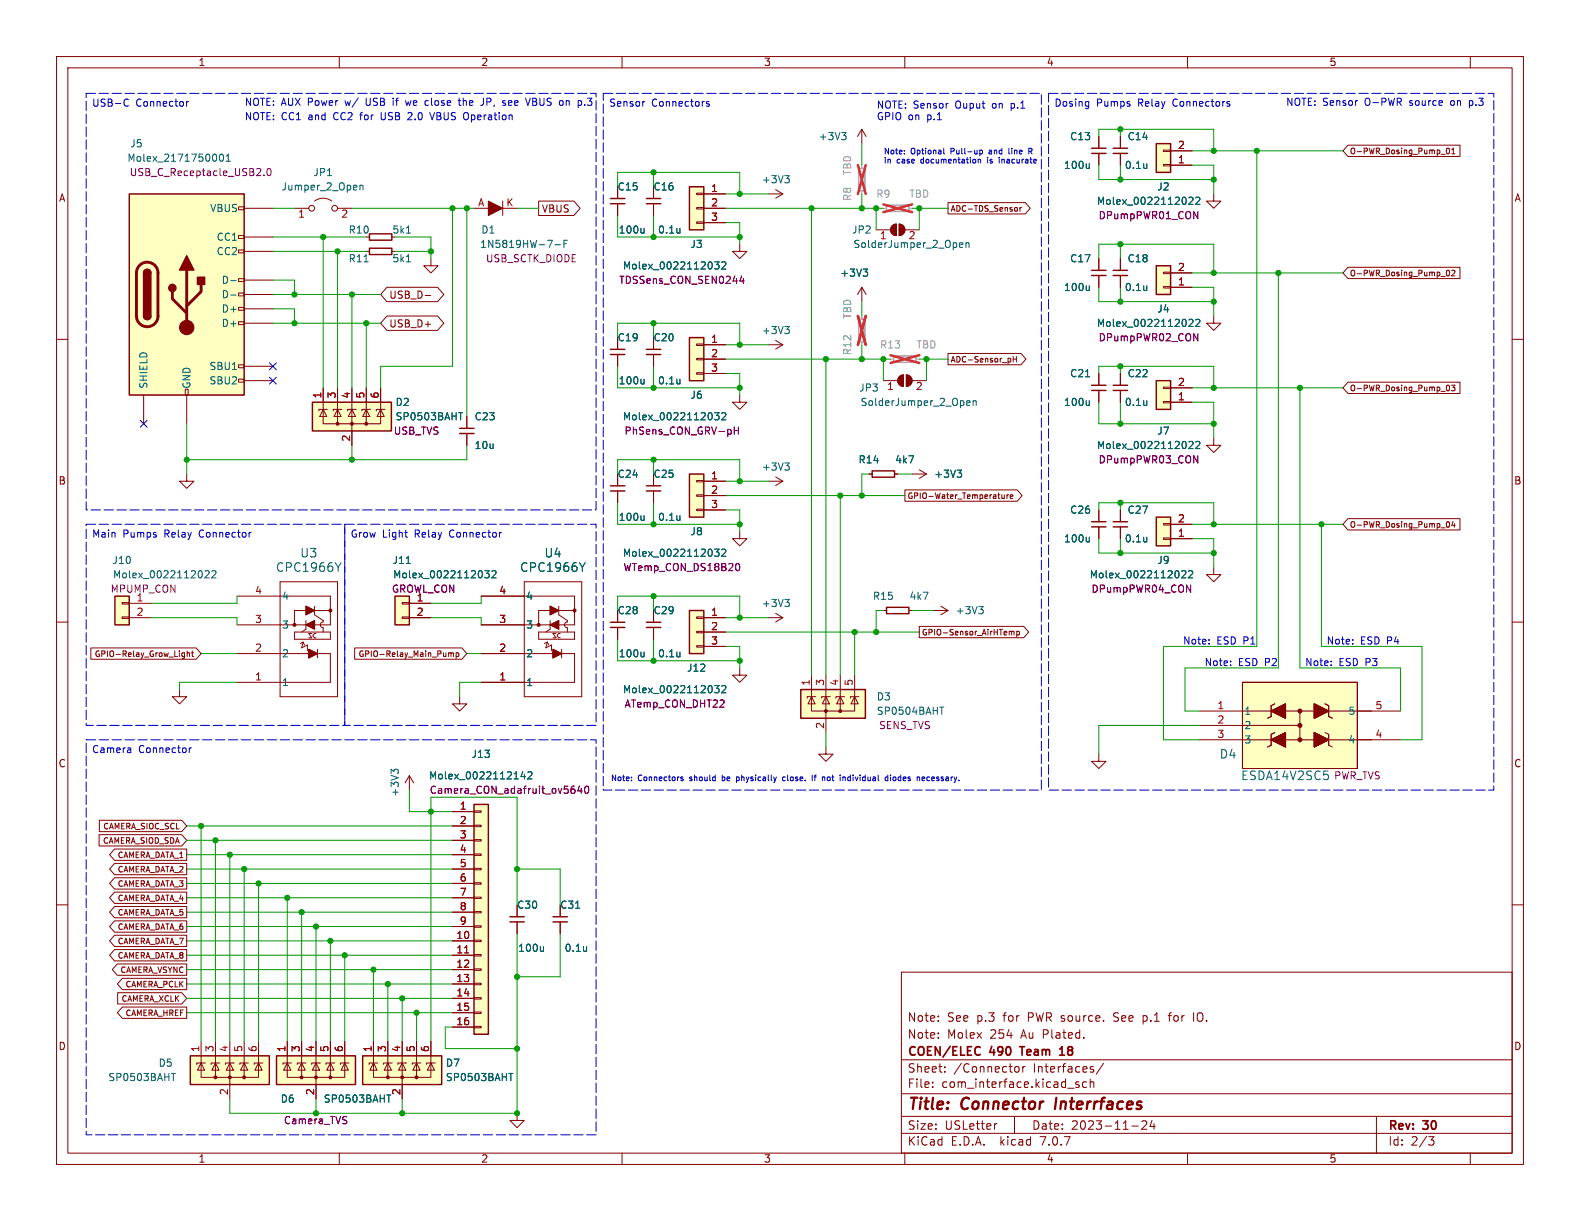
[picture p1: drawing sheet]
<svg xmlns="http://www.w3.org/2000/svg" width="279mm" height="216mm" viewBox="0 0 279 216" stroke-linecap="round" stroke-linejoin="round" font-family="sans-serif">
<g fill="none" stroke="#840000" stroke-width=".18">
<path d="M10 10h259.4v195.9h-259.4zM12 12h255.4v191.9h-255.4zM60 10v2M110 10v2M160 10v2M210 10v2M260 10v2M42.2 36.6h1v.5h-1zM43.2 36.8h5.1M52.1 36.8h2.5M55.6 35.6a2.54 2.54 0 0 1 3.1 0M59.7 36.8h2.5"/>
<path d="M83.8 36.8h7.6M88.9 35.6v2.5M95.2 35.6h6.3l1.1 1.2-1.1 1.3h-6.3zM109.2 33v2.1M109.2 36v2.1M115.6 33v2.1M115.6 36v2.1M123.2 39.2h1.3v.3h-1.3zM123.2 36.7h1.3v.3h-1.3zM123.2 34.2h1.3v.2h-1.3zM124.5 34.3h3.8M124.5 36.8h3.8"/>
<path d="M124.5 39.4h3.8M135.9 34.3h2.5M137.2 33.5l1.2 .8M138.4 34.3l-1.2 .8M152.4 22.9l.8 1.2M152.4 22.9v2.5M152.4 22.9l-.8 1.2M157.8 39.9l.7-.3v2.1a1.02 1.02 0 0 1-.9-.7 1.02 1.02 0 0 1 .2-1.1zM159 39.6a1.02 1.02 0 0 1 1 1 1.02 1.02 0 0 1-1 1.1zM167.6 35.8h13.7l.9 1-.9 1h-13.7zM179.9 36.8v.5M180.4 36.7v.7"/>
<path d="M180.6 36.7l-.2 .2M194.3 24.1v2.1M194.3 27.1v2.1M198.1 24.1v2.1M198.1 27.1v2.1M205.7 26.5h1.3v.3h-1.3zM205.7 29.1h1.3v.2h-1.3zM207 29.2h3.8M207 26.7h3.8M214.6 34.3v1.3h-1.2l1.2 1.2 1.3-1.2h-1.3M238.4 25.7h19.8v2h-19.8l-.9-1zM254.8 27.3h.8"/>
<path d="M255.9 26.2h.1a.53 .53 0 0 1 .3 .5 .53 .53 0 0 1-.3 .5 .66 .66 0 0 1-.1-1zM256.7 27.2h.6M256.7 26.5l.3-.3v1M10 60h2M42.2 56.9h1v.5h-1zM42.2 54.4h1v.5h-1zM42.2 51.8h1v.5h-1zM42.2 49.3h1v.5h-1zM42.2 44.2h1v.5h-1zM42.2 41.7h1v.5h-1zM43.2 44.5h5.1M43.2 41.9h5.1"/>
<path d="M43.2 54.6h5.1M43.2 49.5h5.1M43.2 57.2h5.1M43.2 52.1h5.1M64.8 44.5h.5M68.4 50.8h9l1.1 1.3-1.1 1.2h-9l-1.1-1.2zM68.4 55.9h9l1.1 1.3-1.1 1.2h-9l-1.1-1.2zM69.3 44.5h.5M75.2 52.3h1M76.2 45.7v1.3h1.3l-1.3 1.3-1.3-1.3h1.3M109.2 59.7v2.1M115.6 59.7v2.1"/>
<path d="M130.8 43.2v1.3h-1.3l1.3 1.2 1.3-1.2h-1.3M152.4 50.8v2.5M152.4 50.8l.8 1.3M152.4 50.8l-.8 1.3M154.9 40.6h2.6M160 40.6h2.6M194.3 45.7v2.1M194.3 48.7v2.1M198.1 45.7v2.1M198.1 48.7v2.1M205.7 48.1h1.3v.3h-1.3zM205.7 50.7h1.3v.2h-1.3z"/>
<path d="M207 50.8h3.8M207 48.3h3.8M214.6 55.9v1.3h-1.2l1.2 1.2 1.3-1.2h-1.3M238.4 47.3h19.8v2h-19.8l-.9-1zM255.9 47.8h.1a.53 .53 0 0 1 .3 .5 .53 .53 0 0 1-.3 .5 .66 .66 0 0 1-.1-1zM256.7 47.9l.4-.1 .2 .3-.6 .7h.6M267.4 60h2M25.4 69.9v5M32.8 68.8h.5v1.1h-.5zM33 69.9v5M42.2 67.1h1v.5h-1zM42.2 64.5h1v.5h-1z"/>
<path d="M43.2 67.3h5.1M43.2 64.8h5.1M57.1 72.4v2.5h2.6M57.1 72.4l.7 1.3h-1.3zM57.1 68.6v3.8M57.9 72.4h-1.5v.2M59.7 72.4v2.5h5.1v-2.5M59.7 72.4l.6 1.3h-1.2zM59.7 68.6v3.8M60.5 72.4h-1.6v.2M62.2 72.4l.7 1.3h-1.3zM62.2 68.6v10.1"/>
<path d="M63 72.4h-1.5v.2M64.8 72.4l.6 1.3h-1.3zM64.8 68.6v3.8M65.5 72.4h-1.5v.2M67.3 72.4v2.5h-2.5M67.3 72.4l.6 1.3h-1.2zM67.3 68.6v3.8M68.1 72.4h-1.6v.2M82.5 73.7v2M82.5 76.7v2M109.2 62.7v2.1M115.6 62.7v2.1"/>
<path d="M123.2 65.9h1.3v.3h-1.3zM123.2 63.4h1.3v.2h-1.3zM123.2 60.8h1.3v.3h-1.3zM124.5 61h3.8M124.5 63.5h3.8M124.5 66h3.8M130.8 69.9v1.2h-1.3l1.3 1.3 1.3-1.3h-1.3M135.9 61h2.5M137.2 60.2l1.2 .8M138.4 61l-1.2 .7M156.2 67.3h2.5M159.1 66.6l.7-.3v2a1.02 1.02 0 0 1-1-.6 1.02 1.02 0 0 1 .3-1.1z"/>
<path d="M160.3 66.3a1.02 1.02 0 0 1 1 1 1.02 1.02 0 0 1-1 1zM161.3 67.3h2.5M167.6 62.5h12.9l.9 1-.9 1h-12.9zM179.2 63.5h.5M179.2 63v1M179.7 63v1M194.3 66v2.1M194.3 69v2.1M198.1 66v2.1M198.1 69v2.1M205.7 68.5h1.3v.2h-1.3zM205.7 71h1.3v.2h-1.3z"/>
<path d="M207 71.1h3.8M207 68.6h3.8M214.6 77.5v1.2h-1.2l1.2 1.3 1.3-1.3h-1.3M238.4 67.6h19.8v2h-19.8l-.9-1zM255.9 68.2l.1-.1a.53 .53 0 0 1 .3 .5 .53 .53 0 0 1-.3 .5 .66 .66 0 0 1-.1-.9zM256.7 68.1h.6l-.3 .4 .2 .1v.4l-.1 .1-.4-.1M33 83.8v1.3h1.3l-1.3 1.3-1.3-1.3h1.3M109.2 83.8v2.1M109.2 86.8v2.1M115.6 83.8v2.1M115.6 86.8v2.1M123.2 90h1.3v.3h-1.3z"/>
<path d="M123.2 87.5h1.3v.3h-1.3zM123.2 85h1.3v.2h-1.3zM124.5 85.1h3.8M124.5 87.6h3.8M124.5 90.2h3.8M130.8 94v1.3h-1.3l1.3 1.2 1.3-1.2h-1.3M135.9 85.1h2.5M137.2 84.3l1.2 .8M138.4 85.1l-1.2 .8M153.7 83.8h.5M158.2 83.8h.5M160 86.6h19.9l.9 1-.9 1h-19.9z"/>
<path d="M161.3 83.8h2.5M162.6 83.1l1.2 .7M163.8 83.8l-1.2 .8M177.6 87.5v.7M177.6 88.1h-.4M178.1 87.5v.7M178.4 87.5l-.3 .2M178.6 87.8l.5-.1v-.2h-.3l-.2 .1 .1 .5h.4M194.3 90.2v2.1M194.3 93.2v2.1M198.1 90.2v2.1M198.1 93.2v2.1"/>
<path d="M205.7 92.6h1.3v.2h-1.3zM205.7 95.1h1.3v.3h-1.3zM207 95.3h3.8M207 92.7h3.8M238.4 91.7h19.8v2h-19.8l-.9-1zM255.9 92.3l.1-.1a.53 .53 0 0 1 .3 .5 .53 .53 0 0 1-.3 .5 .66 .66 0 0 1-.1-.9zM257 92.2l-.3 .7h.6M257.2 92.6v.6M10 110h2M16.1 114.6h18.6l.9 1-.9 1h-18.6zM21.6 109.1h1.3v.2h-1.3zM21.6 106.6h1.3v.2h-1.3z"/>
<path d="M22.9 109.2h3.8M22.9 106.7h3.8M32.3 115.4l.3 .1M32.6 115.4v.8l-.2 .2M32.6 116l-.3 .1M33.1 115.5h.4v.6M33.1 115.1v1M33.9 115.4h.3M34 115.1v.9l.2 .1M41.9 115.6h16.5v5.1h-16.5M41.9 105.4h16.5v5.1h-16.5M49.5 102.9h10.2v20.3h-10.2z"/>
<path d="M52.1 111.8h6.3v1.2h-6.3zM53.6 113.5l-.3 1.1 1.1-.6v1.1M53.6 113.5l-.5 .3M53.6 113.5l.2 .5M54.1 107.2l1.5 .8-1.5 .7zM54.1 109.7v1.6l-.8 .5M54.1 110.5l1.5-.8v1.6zM54.6 114.8l1.5 .8-1.5 .7zM55.1 112h-.5l.5 .8h-.5M55.6 107.2v1.5l1.5 1v.3l-.3 .1-.2 .4 .2 .3 .3 .2v.8M55.9 112h-.3l-.2 .3v.2l.2 .3h.3M56.1 114.8v1.5"/>
<path d="M58.4 108h-6.3v2.5M62.7 114.6h19l.8 1-.8 1h-19zM71.1 109.1h1.3v.2h-1.3zM71.1 106.6h1.3v.2h-1.3zM72.4 109.2h3.8M72.4 106.7h3.8M79.4 115.5l.2-.1 .2 .2M79.8 115.6l.1-.2 .2 .1 .1 .6M79.8 115.6v.5M80.7 115.5l.2-.1 .2 .2-.1 .4h-.3M80.7 115.4v1M85.1 115.6h16.5v5.1h-16.5"/>
<path d="M85.1 105.4h16.5v5.1h-16.5M92.7 102.9h10.2v20.3h-10.2zM95.2 111.8h6.4v1.2h-6.4zM96.8 113.5l-.3 1.1 1-.6v1.1M96.8 113.5l-.5 .3M96.8 113.5l.2 .5M97.3 107.2l1.5 .8-1.5 .7zM97.3 109.7v1.6l-.8 .5M97.3 110.5l1.5-.8v1.6zM97.8 114.8l1.5 .8-1.5 .7zM98.3 112h-.5l.5 .8h-.5M98.8 107.2v1.5l1.5 1v.3l-.3 .1-.2 .4 .2 .3 .3 .2v.8"/>
<path d="M99.1 112h-.3l-.2 .3v.2l.2 .3h.3M99.3 114.8v1.5M101.6 108h-6.4v2.5M109.2 108v2M109.2 110.9v2.1M115.6 108v2M115.6 110.9v2.1M123.2 114.2h1.3v.2h-1.3zM123.2 111.6h1.3v.3h-1.3zM123.2 109.1h1.3v.2h-1.3zM124.5 109.2h3.8M124.5 111.8h3.8"/>
<path d="M124.5 114.3h3.8M130.8 118.1v1.3h-1.3l1.3 1.3 1.3-1.3h-1.3M135.9 109.2h2.5M137.2 108.5l1.2 .7M138.4 109.2l-1.2 .8M143.5 119.4v3.8M146 119.4v10.1M148.6 119.4v3.8M151.1 119.4v3.8M156.2 108h.6M160.7 108h.6M162.6 110.8h18.4l.9 1-.9 1h-18.4z"/>
<path d="M165.1 108h2.5M166.4 107.2l1.2 .8M167.6 108l-1.2 .7M178.7 111.6l.2 .2M178.9 111.8v.5M178.9 111.8l.1-.2 .3 .1v.6M179.8 111.7l.3-.1 .2 .2-.1 .4h-.4M179.8 111.6v1M214.6 100.3v1.3h-1.2l1.2 1.3 1.3-1.3h-1.3M267.4 110h2M31.7 121.9v1.3h1.3l-1.3 1.3-1.2-1.3h1.2M72.4 137.2l.8 1.2"/>
<path d="M72.4 137.2v2.5M72.4 137.2l-.8 1.2M81.3 123.2v1.3h1.2l-1.2 1.2-1.3-1.2h1.3M143.5 123.2v2.5h5.1v-2.5M143.5 123.2l.6 1.3h-1.2zM144.3 123.2h-1.6v.2M146 123.2l.7 1.3h-1.3zM146 132.1v1.3h-1.2l1.2 1.2 1.3-1.2h-1.3M146.8 123.2h-1.5v.2M148.6 123.2l.6 1.3h-1.2zM149.4 123.2h-1.6v.2M151.1 123.2v2.5h-2.5"/>
<path d="M151.1 123.2l.7 1.3h-1.3zM151.9 123.2h-1.5v.2M194.3 133.4v1.2h-1.3l1.3 1.3 1.3-1.3h-1.3M212.1 130.8h35.5M212.1 128.3h17.8M212.1 125.7h35.5M219.7 120.7h20.3v15.2h-20.3zM219.7 135.9v-15.2h20.3v15.2M224.8 130.8l2.5-1.3v2.6zM224.8 125.7l2.5-1.2v2.5zM225.4 129.5l-.6 .4v1.9l-.6 .3M225.4 124.5l-.6 .3v1.9l-.6 .3"/>
<path d="M229.9 125.7v5.1M232.4 124.5l2.5 1.2-2.5 1.3zM232.4 129.5l2.5 1.3-2.5 1.3zM234.3 124.5l.6 .3v1.9l.7 .3M234.3 129.5l.6 .4v1.9l.7 .3M10 160h2M17.5 147.6h14.6l.9 1-.9 1h-14.6zM17.6 145h14.5l.9 1.1-.9 1h-14.5zM20.3 152.7h12.7v2h-12.7l-.9-1zM20.3 157.7h12.7v2.1h-12.7l-.9-1zM20.3 155.2h12.7v2h-12.7l-.9-1zM20.3 150.1h12.7v2h-12.7l-.9-1z"/>
<path d="M80 143.5h3.8M80 146.1h3.8M80 148.6h3.8M80 151.1h3.8M80 153.7h3.8M80 156.2h3.8M80 158.8h3.8M83.8 158.6h1.3v.3h-1.3zM83.8 156.1h1.3v.2h-1.3zM83.8 153.5h1.3v.3h-1.3zM83.8 151h1.3v.3h-1.3zM83.8 148.5h1.3v.2h-1.3z"/>
<path d="M83.8 145.9h1.3v.3h-1.3zM83.8 143.4h1.3v.2h-1.3zM267.4 160h2M20.3 167.9h12.7v2h-12.7l-.9-1zM20.3 165.4h12.7v2h-12.7l-.9-1zM20.3 160.3h12.7v2h-12.7l-.9-1zM20.3 162.8h12.7v2h-12.7l-.9-1zM20.7 170.4h12.3v2.1h-12.3l-.8-1zM20.8 175.5h11.3l.9 1-.9 1h-11.3zM21.6 173h11.4v2h-11.4l-.8-1zM21.6 178.1h11.4v2h-11.4l-.8-1zM80 166.4h3.8"/>
<path d="M80 168.9h3.8M80 171.5h3.8M80 174h3.8M80 176.5h3.8M80 179.1h3.8M80 161.3h3.8M80 163.8h3.8M83.8 178.9h1.3v.3h-1.3zM83.8 176.4h1.3v.3h-1.3zM83.8 173.9h1.3v.2h-1.3zM83.8 171.3h1.3v.3h-1.3zM83.8 168.8h1.3v.2h-1.3z"/>
<path d="M83.8 166.2h1.3v.3h-1.3zM83.8 163.7h1.3v.3h-1.3zM83.8 161.2h1.3v.2h-1.3zM91.4 160v2.1M91.4 163v2.1M99.1 160v2.1M99.1 163v2.1M159.4 171.9h108v32h-108zM165.9 179.7v.1M202.1 179.6v1.5M202.3 179.6l-.2 .1M206.6 179.6h.5"/>
<path d="M207 179.1l-.2 .2v1.3M211.1 179.1v1.5M35.6 188v2.5h2.5M35.6 188l.6 1.2h-1.3zM35.6 184.2v3.8M36.3 188h-1.5v.2M38.1 188v2.5h5.1v-2.5M38.1 188l.6 1.2h-1.2zM38.1 184.2v3.8M38.9 188h-1.6v.2M40.6 188l.7 1.2h-1.3zM40.6 184.2v10.1"/>
<path d="M41.4 188h-1.5v.2M43.2 188l.6 1.2h-1.3zM43.2 184.2v3.8M43.9 188h-1.5v.2M45.7 188v2.5h-2.5M45.7 188l.7 1.2h-1.3zM45.7 184.2v3.8M46.5 188h-1.5v.2M50.8 188v2.5h2.5M50.8 188l.6 1.2h-1.2zM50.8 184.2v3.8M51.6 188h-1.6v.2"/>
<path d="M53.3 188v2.5h5.1v-2.5M53.3 188l.7 1.2h-1.3zM53.3 184.2v3.8M54.1 188h-1.5v.2M55.9 188l.6 1.2h-1.3zM55.9 184.2v10.1M56.6 188h-1.5v.2M58.4 188l.7 1.2h-1.3zM58.4 184.2v3.8M59.2 188h-1.5v.2M61 188v2.5h-2.6M61 188l.6 1.2h-1.3z"/>
<path d="M61 184.2v3.8M61.7 188h-1.5v.2M66 188v2.5h2.6M66 188l.7 1.2h-1.3zM66 184.2v3.8M66.8 188h-1.5v.2M68.6 188v2.5h5.1v-2.5M68.6 188l.6 1.2h-1.3zM68.6 184.2v3.8M69.3 188h-1.5v.2M71.1 188l.7 1.2h-1.3zM71.1 184.2v10.1"/>
<path d="M71.9 188h-1.5v.2M73.7 188l.6 1.2h-1.3zM73.7 184.2v3.8M74.4 188h-1.5v.2M76.2 188v2.5h-2.5M76.2 188l.6 1.2h-1.2zM76.2 184.2v3.8M77 188h-1.6v.2M80 181.6h3.8M83.8 181.5h1.3v.2h-1.3zM91.4 196.9v1.2h-1.2l1.2 1.3 1.3-1.3h-1.3M159.4 197.4h108"/>
<path d="M159.4 193.4h108M159.4 187.4h108M164.9 192.1v.2M164.9 191.4v.1M165.9 183.4v.2M165.9 182.7v.1M165.9 180.4v.2M167.1 189.4v.2M167.1 188.7v.1M176.3 198.7l-.3 .1M179.4 197.4v3M179.6 188.7l.3-.1 .3 .3-.1 .5-.2 .2-.3-.1"/>
<path d="M180.9 188.6v1M181.3 188.6l-.3 .1-.1 .2M190.8 191.4l-.4-.1-.2 .2 .1 .2 .5 .2v.3h-.6M192.1 191.4l-.4-.1-.3 .3v.4l.2 .2h.5M192.8 191.4l.2-.1 .4 .1v.9M192.8 190.8v1.5M193.2 189.1l.2 .2-.2 .3M193.2 188.6l.2 .1M195.1 188l-1.2 1.9M200.1 199.1h1.2M201.9 198.3l.6-.1 .2 .1 .1 .3-.9 1.1h.9M202.1 180.5l.2 .1"/>
<path d="M203.7 198.1l-.3 1.1h.9M204.1 198.7v1M243.4 197.4v6.5M60 203.9v2M110 203.9v2M159.4 200.4h108M160 203.9v2M210 203.9v2M252.6 201h1l-.5 .6 .4 .1 .1 .5-.3 .3h-.4M260 203.9v2"/>
<circle cx="55.1" cy="36.8" r=".51"/>
<circle cx="59.2" cy="36.8" r=".51"/>
</g>
<path d="M186.8 194.1l-.2 2" fill="none" stroke="#840000" stroke-width=".4"/>
<g fill="none" stroke="#840000" stroke-width=".3">
<path d="M173 185.1l.3 .1M173.3 186.4l-.3 .2M180.3 185.1h.9M187.4 186.6h.8M187.4 185.5l.4-.4v1.5"/>
<circle cx="52.1" cy="110.5" r=".2"/>
<circle cx="58.4" cy="107.9" r=".2"/>
<circle cx="95.2" cy="110.5" r=".2"/>
<circle cx="101.6" cy="107.9" r=".2"/>
</g>
<g fill="#ffffc2" stroke="#ffffc2" stroke-width=".18">
<path d="M219.7 120.7h20.3v15.2h-20.3z"/>
<path d="M141.6 121.9h11.4v5.1h-11.4z"/>
<path d="M204.5 47h2.5v5.1h-2.5z"/>
<path d="M204.5 25.4h2.5v5.1h-2.5z"/>
<path d="M204.5 67.3h2.5v5.1h-2.5z"/>
<path d="M22.9 34.3h20.3v35.6h-20.3z"/>
<path d="M55.2 71.1h14v5.1h-14z"/>
<path d="M204.5 91.4h2.5v5.1h-2.5z"/>
<path d="M121.9 108h2.6v7.6h-2.6z"/>
<path d="M121.9 83.8h2.6v7.6h-2.6z"/>
<path d="M121.9 33h2.6v7.6h-2.6z"/>
<path d="M121.9 59.7h2.6v7.6h-2.6z"/>
<path d="M69.8 105.4h2.6v5.1h-2.6z"/>
<path d="M20.3 105.4h2.6v5.1h-2.6z"/>
<path d="M64.1 186.7h14v5.1h-14z"/>
<path d="M83.8 142.2h2.6v40.7h-2.6z"/>
<path d="M48.9 186.7h14v5.1h-14z"/>
<path d="M33.7 186.7h13.9v5.1h-13.9z"/>
</g>
<g fill="#840000" stroke="#840000" stroke-width=".18">
<path d="M224.8 130.8l2.5-1.3v2.6z"/>
<path d="M224.8 125.7l2.5-1.2v2.5z"/>
<path d="M232.4 129.5l2.5 1.3-2.5 1.3z"/>
<path d="M232.4 124.5l2.5 1.2-2.5 1.3z"/>
<path d="M157.8 39.9l.7-.3v2.1a1.02 1.02 0 0 1-.9-.7 1.02 1.02 0 0 1 .2-1.1z"/>
<path d="M159 39.6a1.02 1.02 0 0 1 1 1 1.02 1.02 0 0 1-1 1.1z"/>
<path d="M159.1 66.6l.7-.3v2a1.02 1.02 0 0 1-1-.6 1.02 1.02 0 0 1 .3-1.1z"/>
<path d="M160.3 66.3a1.02 1.02 0 0 1 1 1 1.02 1.02 0 0 1-1 1z"/>
<path d="M86.4 35.6l2.5 1.2-2.5 1.3z"/>
<path d="M97.8 115.1v1.2z"/>
<path d="M97.3 107.2l1.5 .8-1.5 .7z"/>
<path d="M97.8 114.8l1.5 .8-1.5 .7z"/>
<path d="M97.3 110.5l1.5-.8v1.6z"/>
<path d="M54.6 115.1v1.2z"/>
<path d="M54.1 107.2l1.5 .8-1.5 .7z"/>
<path d="M54.6 114.8l1.5 .8-1.5 .7z"/>
<path d="M54.1 110.5l1.5-.8v1.6z"/>
<circle cx="146" cy="125.7" r=".25"/>
<circle cx="148.6" cy="125.7" r=".25"/>
<circle cx="33" cy="57.9" r="1.27"/>
<circle cx="59.7" cy="74.9" r=".25"/>
<circle cx="62.2" cy="74.9" r=".25"/>
<circle cx="64.8" cy="74.9" r=".25"/>
<circle cx="68.6" cy="190.5" r=".25"/>
<circle cx="71.1" cy="190.5" r=".25"/>
<circle cx="73.7" cy="190.5" r=".25"/>
<circle cx="53.3" cy="190.5" r=".25"/>
<circle cx="55.9" cy="190.5" r=".25"/>
<circle cx="58.4" cy="190.5" r=".25"/>
<circle cx="38.1" cy="190.5" r=".25"/>
<circle cx="40.6" cy="190.5" r=".25"/>
<circle cx="43.2" cy="190.5" r=".25"/>
</g>
<g fill="none" stroke="#840000" stroke-width=".38">
<circle cx="229.9" cy="128.3" r=".25"/>
<circle cx="229.9" cy="125.7" r=".25"/>
<circle cx="229.9" cy="130.8" r=".25"/>
</g>
<g fill="none" stroke="#006464" stroke-width=".18">
<path d="M38.2 27.4l.1 .3-.1 .7M38.9 27.4l.2-.2a.68 .68 0 0 1 .4 .7 .68 .68 0 0 1-.4 .6l-.2-.1-.1-.4zM40 28.5h.7M40 27.6l.4-.4v1.3M63.7 32.8v.8M63.7 32.9l.1-.1h.3l.1 .8M138.8 31.1h.8l-.5 .4M139.3 31.5l.3 .3v.3l-.3 .2M148.8 23.4h.8l-.4 .5M149.4 23.9l.2 .3v.3l-.2 .2M192.6 28.9v.9M192.6 29.7l-.2 .1"/>
<path d="M202.8 28.9v.9M202.8 29.7h-.1M210.2 35l.5-.1 .3 .3-.8 .9h.8M211.5 35l.4-.1 .3 .3-.8 .9h.8M40.8 49.6h1M40.8 52.2h1M64.4 46.3h.7M71.9 46.3h.7M71.9 41.2h.7M98.2 43.3h.9M99.7 43.1h.4M100.3 42.5h-.6v1.3"/>
<path d="M113.9 40.4v.8M113.9 41.1l-.2 .1M120.2 40.4v.8M120.2 41.1v.1M126.4 46.3h.8l-.5 .5 .4 .1v.5l-.2 .2-.5-.2M127.6 46.4l.5-.1 .3 .4-.8 .9h.8M138.8 57.7h.8l-.5 .5M139.3 58.2l.3 .3v.3l-.3 .2M152.6 47.6h.8l-.4 .5M153.2 48.1l.2 .2v.3l-.2 .2M169.7 43.3l.6-.1-.1-.2-.4-.1-.1 .2v.6h.5M170.8 43l.2-.1 .3 .1 .1 .8"/>
<path d="M170.8 42.9v.9M192.6 50.5v.9M192.6 51.3l-.2 .1M202.8 50.5v.9M202.8 51.3h-.1M210.2 56.6l.5-.1 .3 .3-.8 .9h.8M211.5 56.6l.4-.1 .3 .3-.8 .9h.8M81.1 73h.7M113.9 67v.9M113.9 67.8l-.2 .1M120.2 67v.9M120.2 67.8h.1"/>
<path d="M126.4 73h.8l-.5 .5 .4 .1v.5l-.2 .1-.5-.1M127.6 73.1l.5-.1 .3 .3-.8 .9h.8M170.9 71.3l.6-.1v-.3h-.4l-.2 .1 .1 .6h.5M172.1 71l.2-.1h.3v.8M172.1 70.9v.8M192 66.6h.7M192.6 70.9v.8M192.6 71.6l-.2 .1M202.8 70.9v.8M202.8 71.6h-.1M210.2 78.2l.5-.2 .3 .4-.8 .9h.8M211.5 78.2l.4-.2 .3 .4-.8 .9h.8"/>
<path d="M60.3 99.5l-.5 .8M71.8 99.6h.8M103.5 99.5l-.5 .8M113.9 91.2v.8M113.9 91.9l-.2 .1M120.2 91.2v.8M120.2 91.9v.1M126.4 97.1h.8l-.5 .5 .4 .1v.5l-.2 .2-.5-.2M127.6 97.2l.5-.1 .3 .4-.8 .9h.8M138.8 81.9h.8l-.5 .4M139.3 82.3l.3 .3v.3l-.3 .2M169.3 83.1h.7l-.4 .5"/>
<path d="M169.8 83.6l.2 .3v.3l-.2 .2M192.6 95v.8M192.6 95.7l-.2 .1M202.8 95v.8M202.8 95.7l-.1 .1M36.3 101l.4-.1 .3 .4-.8 .9h.8M37.5 101l.4-.1 .3 .4-.8 .9h.8M85.7 100.9h.8l-.4 .5 .4 .1v.6l-.2 .1-.6-.1M87 101l.5-.1 .2 .4-.8 .9h.8M113.9 115.3v.8M113.9 116l-.2 .1M120.2 115.3v.8"/>
<path d="M120.2 116v.1M138.8 106h.8l-.5 .5M139.3 106.5l.3 .2v.3l-.3 .3M173.1 107.3h.8l-.5 .4M173.6 107.7l.3 .3v.3l-.3 .2M209 101l.5-.1 .2 .4-.8 .9h.8M210.2 101l.5-.1 .2 .4-.8 .9h.8M69.6 136.4l-.4-.4v.8M69.6 136.3l.3-.3h.3l.2 .3M92.4 136.4l-.3 .9h.8M92.7 136.9v.8M93.3 136.6l.5-.1 .3 .3-.8 .9h.8"/>
<path d="M126.4 121.2h.8l-.5 .5 .4 .1v.6l-.2 .1-.5-.1M127.6 121.4l.5-.2 .3 .4-.8 .9h.8M166.2 125h.7M234.8 137.1v.6M96.1 167.4v.8M96.1 168.1l-.2 .1M101.8 160.6h.7M103.7 167.4v.8M103.7 168.1v.1M30.3 189.8h.7M68.4 193.6h.7M90 189.8h.7"/>
</g>
<g fill="none" stroke="#840000" stroke-width=".25">
<path d="M22.9 34.3h20.3v35.6h-20.3zM107.9 35.1h2.6M107.9 36h2.6M114.3 35.1h2.5M114.3 36h2.5M121.9 33h2.6v7.6h-2.6zM193 26.2h2.6M193 27.1h2.6M196.8 26.2h2.6M196.8 27.1h2.6M204.5 25.4h2.5v5.1h-2.5zM25.4 55.9a.64 .64 0 0 0 .6 .6 .64 .64 0 0 0 .7-.6"/>
<path d="M25.4 48.3a.64 .64 0 0 1 .6-.7 .64 .64 0 0 1 .7 .7M65.3 43.9h4v1.1h-4zM65.3 41.4h4v1.1h-4zM121.9 59.7h2.6v7.6h-2.6zM193 47.8h2.6M193 48.7h2.6M196.8 47.8h2.6M196.8 48.7h2.6M204.5 47h2.5v5.1h-2.5zM55.2 71.1h14v5.1h-14zM81.3 75.7h2.5M81.3 76.7h2.5"/>
<path d="M107.9 61.8h2.6M107.9 62.7h2.6M114.3 61.8h2.5M114.3 62.7h2.5M193 68.1h2.6M193 69h2.6M196.8 68.1h2.6M196.8 69h2.6M204.5 67.3h2.5v5.1h-2.5zM107.9 85.9h2.6M107.9 86.8h2.6M114.3 85.9h2.5"/>
<path d="M114.3 86.8h2.5M121.9 83.8h2.6v7.6h-2.6zM154.2 83.3h4v1.1h-4zM193 92.3h2.6M193 93.2h2.6M196.8 92.3h2.6M196.8 93.2h2.6M204.5 91.4h2.5v5.1h-2.5zM20.3 105.4h2.6v5.1h-2.6zM69.8 105.4h2.6v5.1h-2.6zM107.9 110h2.6M107.9 110.9h2.6"/>
<path d="M114.3 110h2.5M114.3 110.9h2.5M121.9 108h2.6v7.6h-2.6zM156.8 107.4h3.9v1.1h-3.9zM141.6 121.9h11.4v5.1h-11.4zM83.8 142.2h2.6v40.7h-2.6zM90.2 162.1h2.5M90.2 163h2.5M97.8 162.1h2.5M97.8 163h2.5M33.7 186.7h13.9v5.1h-13.9zM48.9 186.7h14v5.1h-14z"/>
<path d="M64.1 186.7h14v5.1h-14z"/>
</g>
<path d="M151.8 29.8h1.2v3.9h-1.2zM156.8 36.3h3.9v1.1h-3.9zM151.8 56.4h1.2v4h-1.2zM158 62.9h4v1.2h-4z" fill="none" stroke="#a1a1a1" stroke-width=".25"/>
<path d="M152.4 29.2v.6M152.4 33.7v.6M156.2 36.8h.6M160.7 36.8h.6M152.4 55.9v.5M152.4 60.4v.6M157.5 63.5h.5M162 63.5h.6" fill="none" stroke="#a1a1a1" stroke-width=".18"/>
<path d="M151.7 29.2l1.4 5.1M153.1 29.2l-1.4 5.1M156.2 36.1l5.1 1.4M161.3 36.1l-5.1 1.4M151.7 55.9l1.4 5.1M153.1 55.9l-1.4 5.1M157.5 62.8l5.1 1.4M162.6 62.8l-5.1 1.4" fill="none" stroke="#eb3a3d" stroke-width=".46"/>
<g fill="none" stroke="#840084" stroke-width=".18">
<path d="M46.7 30.9v.2M47.3 29.9l.2-.1a.68 .68 0 0 1 .4 .6 .68 .68 0 0 1-.4 .7l-.2-.2-.1-.3zM211.1 37.4l.7 1.3v-1.3M131.1 48.8l-.3 .9h.8M131.4 49.3v.8M211.1 59l.7 1.3v-1.3M129.8 75.5v1.3M129.8 76.1h.8M130.6 75.5v1.3M130.3 99.7l.1-.1a.68 .68 0 0 1 .4 .7 .68 .68 0 0 1-.4 .6l-.1-.1M211.1 80.6l.7 1.3v-1.3M209.8 103.4l.7 1.3v-1.3"/>
<path d="M101.2 139.5l.4 .1 .1 .1-.1 .5-.4 .1M101.6 139l-.4 .1M102.5 138.9l-.3 1h.8M102.8 139.4v.9M103.6 139.1l.1-.1a.68 .68 0 0 1 .4 .6 .68 .68 0 0 1-.4 .7 .84 .84 0 0 1-.1-1.2z"/>
</g>
<path d="M24.7 46.9a1.91 1.91 0 0 1 2.1-.4 1.91 1.91 0 0 1 1.1 1.8v7.6a1.91 1.91 0 0 1-1.9 1.9 1.91 1.91 0 0 1-1.9-1.9v-7.8l.2-.6zM30.5 51.6v1.2l2.5 2.6M33 47.8v10.1M35.6 50.3v1.3l-2.6 2.5" fill="none" stroke="#840000" stroke-width=".51"/>
<g fill="#840000" stroke="#840000" stroke-width=".25">
<path d="M25.4 55.9h1.3a.64 .64 0 0 1-.7 .6 .64 .64 0 0 1-.6-.6z"/>
<path d="M25.4 48.3h1.3v7.6h-1.3z"/>
<path d="M25.6 47.8a.64 .64 0 0 1 .7-.1 .64 .64 0 0 1 .4 .6h-1.3z"/>
<path d="M33 45.2l1.3 2.6h-2.6z"/>
<path d="M34.9 49h1.3v1.3h-1.3z"/>
<circle cx="30.5" cy="50.9" r=".63"/>
</g>
<path d="M82.2 168.5h.7" fill="none" stroke="#a90000" stroke-width=".18"/>
<g fill="none" stroke="#0000c2" stroke-width=".18">
<path d="M22.2 17.6l.3-.1 .2 .1M22.7 18.7l-.2 .1-.3-.1M33 17.9v.9M33.3 17.9l-.3 .3M67.4 19.9v1l.3 .3M69.5 17.4v.1M69.5 17.8v.8M71.7 17.8l.2 .8 .3-.6M72.6 19.9l-.4 .1M75.4 17.8l.4 .1M75.8 18.6h-.4M76 19.9l.4 1.3 .4-1.3"/>
<path d="M81 17.8h.5M81.2 17.4v1.1l.3 .1M82.5 19.9l.3 .2M85.5 17.4v.9l-.2 .3M90.1 17.8l-.2 .2v.5l.2 .1M90.5 18.1l-.6 .1M94.2 18h.4M94.6 17.4h-.4v1.2h.5M100.5 17.8l-.3 .1M103.9 17.4h.8M103.9 18.5l.2 .1M114 17.9l-.2 .1"/>
<path d="M125.4 18l-.3-.1-.2 .2 .1 .2 .4 .1v.3h-.5M192.2 17.9l.3 .1M192.5 18.7l-.3 .1M192.5 17.9v1.1l-.2 .2M217.1 17.9l.3 .1M217.1 18.4h.3l.1 .2-.2 .2h-.2M259.8 17.8v1.3M259.8 18.6h.2M260 17.8l-.2 .1M72.8 20.5l-.7 .7h.8M82.8 21l-.3 .2M159.9 27.1v.1"/>
<path d="M159.9 26.6v.1M166.9 26.2v.9l.1 .1M173 28.2v.6M173 28.3l.4-.1v.6M173.3 26.6v1M173.3 26.6h.2l.2 .1-.1 .5h-.3M174.6 27.8v.1M174.6 28.2v.6M174.9 26.9v.3M176.7 27.8v.1M176.7 28.2v.6M178.4 26.2v.9l.1 .1"/>
<path d="M181.9 26.7h.5l.1-.4-.6-.1v1M182.2 26.7l.3 .5M44.4 94.1l-.2 .1M71.6 94.1h.5M71.9 95h.2M88.7 94.1l-.3 .1M213.8 113.8v.1M213.8 113.1v.1M217.6 117.6v.1M217.6 116.9v.1M235.4 117.6v.1M235.4 116.9v.1"/>
<path d="M239.2 113.8v.1M239.2 113.1v.1M22.9 132.2l.2 .2v.7M23.1 133l-.1 .1M23.1 132.5l-.1 .1M33.5 132.2v.9M33.8 132.2l-.3 .3M111.7 138h.1M111.7 137.4v.1M120.4 137.6l.4 .3-.1 .1h-.3M120.8 137.4h-.3l-.1 .1M127.7 137v1"/>
<path d="M127.7 138h.1M127.8 137.4h-.1M130.2 138h.3M130.2 137.4v1M130.5 137.4h-.3M138.9 137.4h-.3l-.2 .2 .1 .4h.4M143.6 137v1M144 137.4h.3M144.3 137l-.2 .2v.8M146.6 137.4l-.3 .2v.4h.3M149.2 137.4l.3 .1v.5M157 137.4h-.3l-.2 .2 .1 .4h.4"/>
<path d="M157 137v1M157.5 137v.1M157.5 137.4v.6M158.2 137.4l-.3 .2 .1 .4h.2M163.1 137.9l.1 .1h.3M163.1 137.5l.1-.1 .3 .1v.1l-.4 .1M164.1 137.4l-.2 .2v.3l.2 .1"/>
</g>
<path d="M15.2 16.5h90.2v73.7h-90.2zM106.7 16.5h77.4v123.2h-77.4zM185.4 16.5h78.8v123.2h-78.8zM15.2 92.7h45.8v35.6h-45.8zM61 92.7h44.4v35.6h-44.4zM15.2 130.8h90.2v69.9h-90.2z" fill="none" stroke="#0000c2" stroke-width=".18" stroke-dasharray="1.7 .6"/>
<g fill="none" stroke="#009600" stroke-width=".18">
<path d="M48.3 36.8h3.8M62.2 36.8h21.6M80 36.8v28h-12.7v3.8M82.5 36.8v36.9M91.4 36.8h3.8M109.2 33v-2.5h21.6v3.8M109.2 38.1v3.8h21.6M115.6 30.5v2.5M115.6 38.1v3.8M128.3 36.8h27.9M128.3 39.4h2.5v3.8M128.3 34.3h7.6"/>
<path d="M143.5 36.8v82.6M152.4 25.4v3.8M152.4 34.3v2.5M154.9 36.8v3.8M161.3 36.8h6.3M162.6 36.8v3.8M194.3 24.1v-1.2h20.3v3.8M194.3 29.2v2.6h20.3M198.1 22.9v1.2M198.1 29.2v2.6M210.8 29.2h3.8v5.1M210.8 26.7h26.7"/>
<path d="M222.2 26.7v87.6h-16.5v16.5h6.4M48.3 57.2h19M48.3 41.9h16.5M48.3 44.5h16.5M48.3 49.5h3.8v2.6M48.3 54.6h3.8v2.6M48.3 52.1h19M57.1 41.9v26.7M59.7 44.5v24.1M62.2 52.1v16.5M64.8 57.2v11.4M69.8 41.9h6.4v3.8"/>
<path d="M69.8 44.5h6.4M109.2 59.7v-2.5h21.6v3.8M115.6 57.2v2.5M152.4 53.3v2.6M194.3 45.7v-2.5h20.3v5.1M194.3 50.8v2.5h20.3M198.1 43.2v2.5M198.1 50.8v2.5M210.8 50.8h3.8v5.1M210.8 48.3h26.7M226.1 48.3v69.8h-16.6v7.6h2.6M33 74.9v8.9"/>
<path d="M62.2 78.7v2.6M82.5 78.7v2.6h-49.5M109.2 64.8v3.8h21.6M115.6 64.8v3.8M128.3 63.5h29.2M128.3 66h2.5v3.9M128.3 61h7.6M146 63.5v55.9M152.4 61v2.5M156.2 63.5v3.8M162.6 63.5h5M163.8 63.5v3.8"/>
<path d="M194.3 66v-1.2h20.3v3.8M194.3 71.1v3.8h20.3M198.1 64.8v1.2M198.1 71.1v3.8M210.8 71.1h3.8v6.4M210.8 68.6h26.7M229.9 68.6v49.5h17.7v7.6M109.2 88.9v3.8h21.6M109.2 83.8v-2.5h21.6v3.8M115.6 81.3v2.5M115.6 88.9v3.8M128.3 87.6h31.7"/>
<path d="M128.3 90.2h2.5v3.8M128.3 85.1h7.6M148.6 87.6v31.8M153.7 83.8h-1.3v3.8M158.7 83.8h2.6M194.3 95.3v2.5h20.3M194.3 90.2v-1.3h20.3v3.8M198.1 88.9v1.3M198.1 95.3v2.5M210.8 95.3h3.8v5M210.8 92.7h26.7M233.7 92.7v21.6h17.8v16.5h-3.9"/>
<path d="M26.7 109.2h15.2v1.3M35.6 115.6h6.3M41.9 105.4v1.3h-15.2M76.2 109.2h8.9v1.3M82.5 115.6h2.6M85.1 105.4v1.3h-8.9M109.2 108v-2.6h21.6v3.8M109.2 113v3.8h21.6M115.6 105.4v2.6M115.6 113v3.8M128.3 111.8h34.3M128.3 114.3h2.5v3.8"/>
<path d="M128.3 109.2h7.6M151.1 111.8v7.6M156.2 108h-1.3v3.8M161.3 108h3.8M41.9 120.7h-10.2v1.2M72.4 139.7v3.8h7.6M85.1 120.7h-3.8v2.5M146 129.5v2.6M212.1 128.3h-17.8v5.1M33 148.6h47M33 151.1h47M33 153.7h47"/>
<path d="M33 156.2h47M33 146.1h47M33 158.8h47M35.6 146.1v38.1M38.1 148.6v35.6M40.6 151.1v33.1M43.2 153.7v30.5M45.7 156.2v28M50.8 158.8v25.4M91.4 153.7h7.7v6.3M33 161.3h47M33 163.8h47"/>
<path d="M33 179.1h47M33 166.4h47M33 168.9h47M33 171.5h47M33 174h47M33 176.5h47M53.3 161.3v22.9M55.9 163.8v20.4M58.4 166.4v17.8M61 168.9v15.3M66 171.5v12.7M68.6 174v10.2"/>
<path d="M71.1 176.5v7.7M73.7 179.1v5.1M91.4 160v-19h-15.2v43.2M91.4 165.1v31.8h-50.8v-2.6M99.1 165.1v7.6h-7.7M55.9 194.3v2.6M71.1 194.3v2.6M80 181.6h-1.3v3.8h12.7"/>
</g>
<path d="M24.8 74.3l1.2 1.2M26 74.3l-1.2 1.2M47.7 64.2l1.2 1.2M47.7 66.7l1.2 1.2M48.9 64.2l-1.2 1.2M48.9 66.7l-1.2 1.2" fill="none" stroke="#000084" stroke-width=".18"/>
<g fill="#009600" stroke="#009600" stroke-width=".18">
<circle cx="130.8" cy="41.9" r=".46"/>
<circle cx="115.6" cy="57.2" r=".46"/>
<circle cx="115.6" cy="41.9" r=".46"/>
<circle cx="130.8" cy="34.3" r=".46"/>
<circle cx="143.5" cy="36.8" r=".46"/>
<circle cx="130.8" cy="85.1" r=".46"/>
<circle cx="115.6" cy="81.3" r=".46"/>
<circle cx="130.8" cy="92.7" r=".46"/>
<circle cx="130.8" cy="68.6" r=".46"/>
<circle cx="115.6" cy="68.6" r=".46"/>
<circle cx="115.6" cy="92.7" r=".46"/>
<circle cx="62.2" cy="81.3" r=".46"/>
<circle cx="33" cy="81.3" r=".46"/>
<circle cx="76.2" cy="44.5" r=".46"/>
<circle cx="64.8" cy="57.2" r=".46"/>
<circle cx="57.1" cy="41.9" r=".46"/>
<circle cx="59.7" cy="44.5" r=".46"/>
<circle cx="52.1" cy="52.1" r=".46"/>
<circle cx="62.2" cy="52.1" r=".46"/>
<circle cx="52.1" cy="57.2" r=".46"/>
<circle cx="82.5" cy="36.8" r=".46"/>
<circle cx="80" cy="36.8" r=".46"/>
<circle cx="198.1" cy="97.8" r=".46"/>
<circle cx="198.1" cy="88.9" r=".46"/>
<circle cx="148.6" cy="87.6" r=".46"/>
<circle cx="154.9" cy="111.8" r=".46"/>
<circle cx="152.4" cy="87.6" r=".46"/>
<circle cx="151.1" cy="111.8" r=".46"/>
<circle cx="233.7" cy="92.7" r=".46"/>
<circle cx="214.6" cy="92.7" r=".46"/>
<circle cx="214.6" cy="97.8" r=".46"/>
<circle cx="229.9" cy="68.6" r=".46"/>
<circle cx="214.6" cy="74.9" r=".46"/>
<circle cx="222.2" cy="26.7" r=".46"/>
<circle cx="226.1" cy="48.3" r=".46"/>
<circle cx="214.6" cy="48.3" r=".46"/>
<circle cx="214.6" cy="31.8" r=".46"/>
<circle cx="214.6" cy="26.7" r=".46"/>
<circle cx="198.1" cy="64.8" r=".46"/>
<circle cx="214.6" cy="53.3" r=".46"/>
<circle cx="214.6" cy="68.6" r=".46"/>
<circle cx="152.4" cy="63.5" r=".46"/>
<circle cx="146" cy="63.5" r=".46"/>
<circle cx="154.9" cy="36.8" r=".46"/>
<circle cx="152.4" cy="36.8" r=".46"/>
<circle cx="162.6" cy="36.8" r=".46"/>
<circle cx="156.2" cy="63.5" r=".46"/>
<circle cx="163.8" cy="63.5" r=".46"/>
<circle cx="130.8" cy="109.2" r=".46"/>
<circle cx="115.6" cy="105.4" r=".46"/>
<circle cx="130.8" cy="116.8" r=".46"/>
<circle cx="115.6" cy="116.8" r=".46"/>
<circle cx="198.1" cy="43.2" r=".46"/>
<circle cx="198.1" cy="53.3" r=".46"/>
<circle cx="198.1" cy="31.8" r=".46"/>
<circle cx="198.1" cy="74.9" r=".46"/>
<circle cx="198.1" cy="22.9" r=".46"/>
<circle cx="130.8" cy="61" r=".46"/>
<circle cx="115.6" cy="30.5" r=".46"/>
<circle cx="38.1" cy="148.6" r=".46"/>
<circle cx="61" cy="168.9" r=".46"/>
<circle cx="58.4" cy="166.4" r=".46"/>
<circle cx="40.6" cy="151.1" r=".46"/>
<circle cx="35.6" cy="146.1" r=".46"/>
<circle cx="43.2" cy="153.7" r=".46"/>
<circle cx="45.7" cy="156.2" r=".46"/>
<circle cx="50.8" cy="158.8" r=".46"/>
<circle cx="68.6" cy="174" r=".46"/>
<circle cx="66" cy="171.5" r=".46"/>
<circle cx="76.2" cy="143.5" r=".46"/>
<circle cx="91.4" cy="153.7" r=".46"/>
<circle cx="91.4" cy="172.7" r=".46"/>
<circle cx="91.4" cy="185.4" r=".46"/>
<circle cx="91.4" cy="196.9" r=".46"/>
<circle cx="71.1" cy="176.5" r=".46"/>
<circle cx="73.7" cy="179.1" r=".46"/>
<circle cx="71.1" cy="196.9" r=".46"/>
<circle cx="55.9" cy="196.9" r=".46"/>
<circle cx="53.3" cy="161.3" r=".46"/>
<circle cx="55.9" cy="163.8" r=".46"/>
</g>
<g font-size="2.8" fill="#840000">
<text x="160.4" y="196.8">Title:</text>
<text x="170.1" y="196.8">Connector</text>
<text x="187.4" y="196.8">Interrfaces</text>
</g>
<g font-size="2.1" fill="#006464">
<text x="48.7" y="101.3">CPC1966Y</text>
<text x="53" y="98.8">U3</text>
<text x="91.9" y="101.3">CPC1966Y</text>
<text x="96.2" y="98.8">U4</text>
<text x="215.6" y="134.3">D4</text>
<text x="219.4" y="138.2">ESDA14V2SC5</text>
</g>
<g font-size="2.1" fill="#840000">
<text x="160.4" y="183.9">Note:</text>
<text x="160.4" y="180.9">Note:</text>
<text x="167.5" y="183.9">Molex</text>
<text x="167.5" y="180.9">See</text>
<text x="172.8" y="180.9">p.3</text>
<text x="175.1" y="183.9">254</text>
<text x="177.6" y="180.9">for</text>
<text x="180.7" y="183.9">Au Plated.</text>
<text x="182" y="180.9">PWR source.</text>
<text x="197.5" y="180.9">See</text>
<text x="202.8" y="180.9">p.1</text>
<text x="207.6" y="180.9">for</text>
<text x="212" y="180.9">IO.</text>
<text x="160.4" y="189.9">Sheet:</text>
<text x="160.4" y="187.1">COEN/ELEC</text>
<text x="168.6" y="189.9">/Connector</text>
<text x="175.1" y="187.1">490</text>
<text x="181.2" y="187.1">Team</text>
<text x="182.8" y="189.9">Interfaces/</text>
<text x="188.7" y="187.1">18</text>
<text x="160.4" y="192.6">File:</text>
<text x="166.5" y="192.6">com_interface.kicad_sch</text>
<text x="160.4" y="202.8">KiCad</text>
<text x="160.4" y="200">Size:</text>
<text x="167.1" y="200">USLetter</text>
<text x="168.1" y="202.8">E.D.A.</text>
<text x="177" y="202.8">kicad</text>
<text x="182.4" y="200">Date:</text>
<text x="184.2" y="202.8">7.0.7</text>
<text x="189.4" y="200">2023-11-24</text>
<text x="245.4" y="200.2">Rev:</text>
<text x="245.4" y="202.8">Id:</text>
<text x="249.5" y="202.8">2/3</text>
<text x="251.8" y="200.2">30</text>
</g>
<g font-size="1.8" fill="#840000">
<text x="35" y="11.9">1</text>
<text x="85" y="11.9">2</text>
<text x="135" y="11.9">3</text>
<text x="185" y="11.9">4</text>
<text x="235" y="11.9">5</text>
<text x="10.3" y="35.9">A</text>
<text x="267.7" y="35.9">A</text>
<text x="95.7" y="37.8">VBUS</text>
<text x="68.7" y="53">USB_D-</text>
<text x="68.7" y="58.1">USB_D+</text>
<text x="10.3" y="85.9">B</text>
<text x="267.7" y="85.9">B</text>
<text x="10.3" y="135.9">C</text>
<text x="267.7" y="135.9">C</text>
<text x="10.3" y="185.9">D</text>
<text x="267.7" y="185.9">D</text>
<text x="35" y="205.8">1</text>
<text x="85" y="205.8">2</text>
<text x="135" y="205.8">3</text>
<text x="185" y="205.8">4</text>
<text x="235" y="205.8">5</text>
</g>
<g font-size="1.8" fill="#0000c2">
<text x="16.2" y="19.2">USB-C</text>
<text x="24" y="19.2">Connector</text>
<text x="43.2" y="18.8">NOTE: AUX Power</text>
<text x="43.2" y="21.3">NOTE: CC1</text>
<text x="54.7" y="21.3">and</text>
<text x="59.3" y="21.3">CC2</text>
<text x="61.3" y="18.8">w/</text>
<text x="64.2" y="21.3">for</text>
<text x="65.2" y="18.8">USB</text>
<text x="68" y="21.3">USB</text>
<text x="70.1" y="18.8">if</text>
<text x="72.6" y="18.8">we</text>
<text x="73" y="21.3">2.0</text>
<text x="76.2" y="18.8">close</text>
<text x="77.2" y="21.3">VBUS</text>
<text x="82.4" y="18.8">the</text>
<text x="83.3" y="21.3">Operation</text>
<text x="86.6" y="18.8">JP,</text>
<text x="90.6" y="18.8">see</text>
<text x="94.9" y="18.8">VBUS</text>
<text x="101" y="18.8">on</text>
<text x="104.5" y="18.8">p.3</text>
<text x="107.6" y="19.2">Sensor</text>
<text x="115.2" y="19.2">Connectors</text>
<text x="154.9" y="19.3">NOTE: Sensor</text>
<text x="154.9" y="21.3">GPIO on</text>
<text x="164.1" y="21.3">p.1</text>
<text x="169.1" y="19.3">Ouput</text>
<text x="175.7" y="19.3">on</text>
<text x="179.2" y="19.3">p.1</text>
<text x="186.4" y="19.2">Dosing</text>
<text x="193.9" y="19.2">Pumps</text>
<text x="201.4" y="19.2">Relay</text>
<text x="207.7" y="19.2">Connectors</text>
<text x="227.3" y="18.8">NOTE: Sensor</text>
<text x="241.5" y="18.8">O-PWR</text>
<text x="249.5" y="18.8">source</text>
<text x="257" y="18.8">on</text>
<text x="260.5" y="18.8">p.3</text>
<text x="16.2" y="95.4">Main</text>
<text x="21.7" y="95.4">Pumps</text>
<text x="29.2" y="95.4">Relay</text>
<text x="35.5" y="95.4">Connector</text>
<text x="61.9" y="95.4">Grow</text>
<text x="67.6" y="95.4">Light</text>
<text x="73.4" y="95.4">Relay</text>
<text x="79.8" y="95.4">Connector</text>
<text x="209.1" y="114.1">Note:</text>
<text x="212.9" y="117.9">Note:</text>
<text x="215.2" y="114.1">ESD P1</text>
<text x="219" y="117.9">ESD P2</text>
<text x="230.7" y="117.9">Note:</text>
<text x="234.5" y="114.1">Note:</text>
<text x="236.8" y="117.9">ESD P3</text>
<text x="240.6" y="114.1">ESD P4</text>
<text x="16.2" y="133.5">Camera</text>
<text x="24.5" y="133.5">Connector</text>
</g>
<g font-size="1.8" fill="#006464">
<text x="22.4" y="28.8">Molex_2171750001</text>
<text x="22.9" y="26.3">J5</text>
<text x="144.7" y="25">+3V3</text>
<text x="189.1" y="25">C13</text>
<text x="199.3" y="25">C14</text>
<text x="49.7" y="33.9">Jumper_2_Open</text>
<text x="55.3" y="31.3">JP1</text>
<text x="109.1" y="33.9">C15</text>
<text x="115.5" y="33.9">C16</text>
<text x="134.6" y="32.6">+3V3</text>
<text x="188" y="30.1">100u</text>
<text x="198.8" y="30.1">0.1u</text>
<text x="204.5" y="33.9">J2</text>
<text x="37.1" y="37.7">VBUS</text>
<text x="61.6" y="41.5">R10</text>
<text x="69.3" y="41.5">5k1</text>
<text x="85" y="41.5">D1</text>
<text x="109.3" y="41.5">100u</text>
<text x="116.3" y="41.5">0.1u</text>
<text x="150.6" y="41.5">JP2</text>
<text x="193.9" y="36.4">Molex_0022112022</text>
<text x="38.2" y="42.8">CC1</text>
<text x="38.2" y="45.3">CC2</text>
<text x="61.6" y="46.6">R11</text>
<text x="69.3" y="46.6">5k1</text>
<text x="84.8" y="44">1N5819HW-7-F</text>
<text x="110.1" y="47.9">Molex_0022112032</text>
<text x="122" y="44">J3</text>
<text x="150.8" y="44">SolderJumper_2_Open</text>
<text x="155.5" y="42.6">1</text>
<text x="160.6" y="42.6">2</text>
<text x="189.1" y="46.6">C17</text>
<text x="199.3" y="46.6">C18</text>
<text x="39.1" y="50.4">D-</text>
<text x="39.1" y="52.9">D-</text>
<text x="148.5" y="49.1">+3V3</text>
<text x="188" y="51.7">100u</text>
<text x="198.8" y="51.7">0.1u</text>
<text x="39.1" y="55.5">D+</text>
<text x="39.1" y="58">D+</text>
<text x="134.6" y="59.3">+3V3</text>
<text x="193.9" y="58">Molex_0022112022</text>
<text x="204.5" y="55.5">J4</text>
<text x="36.9" y="65.6">SBU1</text>
<text x="109.1" y="60.6">C19</text>
<text x="115.5" y="60.6">C20</text>
<text x="26.3" y="68.8" transform="rotate(-90 26.3 68.8)">SHIELD</text>
<text x="33.9" y="68.8" transform="rotate(-90 33.9 68.8)">GND</text>
<text x="36.9" y="68.2">SBU2</text>
<text x="69.9" y="72">D2</text>
<text x="109.3" y="68.2">100u</text>
<text x="116.3" y="68.2">0.1u</text>
<text x="122" y="70.7">J6</text>
<text x="151.8" y="69.4">JP3</text>
<text x="152.1" y="72">SolderJumper_2_Open</text>
<text x="188" y="72">100u</text>
<text x="189.1" y="66.9">C21</text>
<text x="198.8" y="72">0.1u</text>
<text x="199.3" y="66.9">C22</text>
<text x="69.9" y="74.5">SP0503BAHT</text>
<text x="83.8" y="74.5">C23</text>
<text x="110.1" y="74.5">Molex_0022112032</text>
<text x="204.5" y="77.1">J7</text>
<text x="83.8" y="79.6">10u</text>
<text x="134.6" y="83.4">+3V3</text>
<text x="151.7" y="82.1">R14</text>
<text x="158.2" y="82.1">4k7</text>
<text x="193.9" y="79.6">Molex_0022112022</text>
<text x="109.1" y="84.7">C24</text>
<text x="115.5" y="84.7">C25</text>
<text x="165.1" y="84.7">+3V3</text>
<text x="109.3" y="92.3">100u</text>
<text x="116.3" y="92.3">0.1u</text>
<text x="122" y="94.8">J8</text>
<text x="189.1" y="91">C26</text>
<text x="199.3" y="91">C27</text>
<text x="19.8" y="99.9">J10</text>
<text x="69.3" y="99.9">J11</text>
<text x="110.1" y="98.7">Molex_0022112032</text>
<text x="188" y="96.1">100u</text>
<text x="198.8" y="96.1">0.1u</text>
<text x="204.5" y="99.9">J9</text>
<text x="19.9" y="102.5">Molex_0022112022</text>
<text x="49.8" y="106.3">4</text>
<text x="69.4" y="102.5">Molex_0022112032</text>
<text x="93" y="106.3">4</text>
<text x="134.6" y="107.5">+3V3</text>
<text x="154.3" y="106.3">R15</text>
<text x="160.7" y="106.3">4k7</text>
<text x="192.6" y="102.5">Molex_0022112022</text>
<text x="49.8" y="111.4">3</text>
<text x="93" y="111.4">3</text>
<text x="109.1" y="108.8">C28</text>
<text x="115.5" y="108.8">C29</text>
<text x="168.9" y="108.8">+3V3</text>
<text x="49.8" y="116.4">2</text>
<text x="93" y="116.4">2</text>
<text x="109.3" y="116.4">100u</text>
<text x="116.3" y="116.4">0.1u</text>
<text x="121.4" y="119">J12</text>
<text x="49.8" y="121.5">1</text>
<text x="93" y="121.5">1</text>
<text x="110.1" y="122.8">Molex_0022112032</text>
<text x="154.9" y="124.1">D3</text>
<text x="154.9" y="126.6">SP0504BAHT</text>
<text x="220" y="126.6">1</text>
<text x="220" y="129.1">2</text>
<text x="220" y="131.7">3</text>
<text x="238.4" y="131.7">4</text>
<text x="238.4" y="126.6">5</text>
<text x="83.3" y="134.2">J13</text>
<text x="70.7" y="141" transform="rotate(-90 70.7 141)">+3V3</text>
<text x="75.8" y="138">Molex_0022112142</text>
<text x="91.3" y="160.9">C30</text>
<text x="99" y="160.9">C31</text>
<text x="91.5" y="168.5">100u</text>
<text x="99.8" y="168.5">0.1u</text>
<text x="19.1" y="191.4">SP0503BAHT</text>
<text x="27.9" y="188.8">D5</text>
<text x="78.7" y="188.8">D7</text>
<text x="78.7" y="191.4">SP0503BAHT</text>
<text x="49.5" y="195.2">D6</text>
<text x="57.2" y="195.2">SP0503BAHT</text>
</g>
<g font-size="1.8" fill="#a90000">
<text x="208.2" y="29">1</text>
<text x="208.2" y="26.4">2</text>
<text x="125.7" y="34">1</text>
<text x="52.6" y="38.8">1</text>
<text x="60.3" y="38.8">2</text>
<text x="84.4" y="36.6">A</text>
<text x="89.4" y="36.6">K</text>
<text x="125.7" y="36.6">2</text>
<text x="125.7" y="39.1">3</text>
<text x="208.2" y="50.5">1</text>
<text x="208.2" y="48">2</text>
<text x="125.7" y="60.7">1</text>
<text x="125.7" y="63.2">2</text>
<text x="125.7" y="65.8">3</text>
<text x="56.9" y="70.6" transform="rotate(-90 56.9 70.6)">1</text>
<text x="59.4" y="70.6" transform="rotate(-90 59.4 70.6)">3</text>
<text x="62" y="70.6" transform="rotate(-90 62 70.6)">4</text>
<text x="64.5" y="70.6" transform="rotate(-90 64.5 70.6)">5</text>
<text x="67.1" y="70.6" transform="rotate(-90 67.1 70.6)">6</text>
<text x="156.8" y="69.3">1</text>
<text x="161.9" y="69.3">2</text>
<text x="208.2" y="70.9">1</text>
<text x="208.2" y="68.3">2</text>
<text x="62" y="78.2" transform="rotate(-90 62 78.2)">2</text>
<text x="125.7" y="84.8">1</text>
<text x="125.7" y="87.4">2</text>
<text x="125.7" y="89.9">3</text>
<text x="208.2" y="95">1</text>
<text x="208.2" y="92.5">2</text>
<text x="24.1" y="106.4">1</text>
<text x="45" y="105.2">4</text>
<text x="73.6" y="106.4">1</text>
<text x="88.2" y="105.2">4</text>
<text x="24.1" y="109">2</text>
<text x="45" y="110.2">3</text>
<text x="73.6" y="109">2</text>
<text x="88.2" y="110.2">3</text>
<text x="125.7" y="109">1</text>
<text x="125.7" y="111.5">2</text>
<text x="45" y="115.3">2</text>
<text x="88.2" y="115.3">2</text>
<text x="125.7" y="114">3</text>
<text x="45" y="120.4">1</text>
<text x="88.2" y="120.4">1</text>
<text x="143.3" y="121.4" transform="rotate(-90 143.3 121.4)">1</text>
<text x="145.8" y="121.4" transform="rotate(-90 145.8 121.4)">3</text>
<text x="148.3" y="121.4" transform="rotate(-90 148.3 121.4)">4</text>
<text x="150.9" y="121.4" transform="rotate(-90 150.9 121.4)">5</text>
<text x="215.2" y="125.5">1</text>
<text x="243.1" y="125.5">5</text>
<text x="145.8" y="129" transform="rotate(-90 145.8 129)">2</text>
<text x="215.2" y="128">2</text>
<text x="215.2" y="130.6">3</text>
<text x="243.1" y="130.6">4</text>
<text x="81.2" y="143.3">1</text>
<text x="81.2" y="145.8">2</text>
<text x="81.2" y="148.3">3</text>
<text x="81.2" y="150.9">4</text>
<text x="81.2" y="153.4">5</text>
<text x="81.2" y="156">6</text>
<text x="81.2" y="158.5">7</text>
<text x="81.2" y="161">8</text>
<text x="80.6" y="166.1">10</text>
<text x="81.2" y="163.6">9</text>
<text x="80.6" y="168.7">11</text>
<text x="80.6" y="171.2">12</text>
<text x="80.6" y="173.7">13</text>
<text x="80.6" y="176.3">14</text>
<text x="80.6" y="178.8">15</text>
<text x="80.6" y="181.4">16</text>
<text x="35.3" y="186.1" transform="rotate(-90 35.3 186.1)">1</text>
<text x="37.8" y="186.1" transform="rotate(-90 37.8 186.1)">3</text>
<text x="40.4" y="186.1" transform="rotate(-90 40.4 186.1)">4</text>
<text x="42.9" y="186.1" transform="rotate(-90 42.9 186.1)">5</text>
<text x="45.5" y="186.1" transform="rotate(-90 45.5 186.1)">6</text>
<text x="50.5" y="186.1" transform="rotate(-90 50.5 186.1)">1</text>
<text x="53.1" y="186.1" transform="rotate(-90 53.1 186.1)">3</text>
<text x="55.6" y="186.1" transform="rotate(-90 55.6 186.1)">4</text>
<text x="58.2" y="186.1" transform="rotate(-90 58.2 186.1)">5</text>
<text x="60.7" y="186.1" transform="rotate(-90 60.7 186.1)">6</text>
<text x="65.8" y="186.1" transform="rotate(-90 65.8 186.1)">1</text>
<text x="68.3" y="186.1" transform="rotate(-90 68.3 186.1)">3</text>
<text x="70.9" y="186.1" transform="rotate(-90 70.9 186.1)">4</text>
<text x="73.4" y="186.1" transform="rotate(-90 73.4 186.1)">5</text>
<text x="75.9" y="186.1" transform="rotate(-90 75.9 186.1)">6</text>
<text x="40.4" y="193.7" transform="rotate(-90 40.4 193.7)">2</text>
<text x="55.6" y="193.7" transform="rotate(-90 55.6 193.7)">2</text>
<text x="70.9" y="193.7" transform="rotate(-90 70.9 193.7)">2</text>
</g>
<g font-size="1.8" fill="#840084">
<text x="22.8" y="31.3">USB_C_Receptacle_USB2.0</text>
<text x="194.2" y="39">DPumpPWR01_CON</text>
<text x="85.8" y="46.6">USB_SCTK_DIODE</text>
<text x="109.4" y="50.4">TDSSens_CON_SEN0244</text>
<text x="194.2" y="60.6">DPumpPWR02_CON</text>
<text x="69.5" y="77.1">USB_TVS</text>
<text x="110.3" y="77.1">PhSens_CON_GRV-pH</text>
<text x="194.2" y="82.1">DPumpPWR03_CON</text>
<text x="110.1" y="101.2">WTemp_CON_DS18B20</text>
<text x="19.5" y="105">MPUMP_CON</text>
<text x="69.2" y="105">GROWL_CON</text>
<text x="192.9" y="105">DPumpPWR04_CON</text>
<text x="110.4" y="125.3">ATemp_CON_DHT22</text>
<text x="155.4" y="129.1">SENS_TVS</text>
<text x="75.9" y="140.6">Camera_CON_adafruit_ov5640</text>
<text x="235.8" y="138">PWR_TVS</text>
<text x="50.1" y="199">Camera_TVS</text>
</g>
<g font-size="1.8" fill="#989898">
<text x="150.7" y="35.6" transform="rotate(-90 150.7 35.6)">R8</text>
<text x="150.7" y="31.1" transform="rotate(-90 150.7 31.1)">TBD</text>
<text x="154.9" y="35.2">R9</text>
<text x="160.7" y="35.2">TBD</text>
<text x="150.7" y="56.5" transform="rotate(-90 150.7 56.5)">TBD</text>
<text x="150.7" y="62.9" transform="rotate(-90 150.7 62.9)">R12</text>
<text x="155.5" y="61.8">R13</text>
<text x="162" y="61.8">TBD</text>
</g>
<g font-size="1.4" fill="#0000c2">
<text x="156.2" y="27.3">Note:</text>
<text x="156.2" y="29">in</text>
<text x="158.6" y="29">case</text>
<text x="161.1" y="27.3">Optional</text>
<text x="163.1" y="29">documentation</text>
<text x="168.3" y="27.3">Pull-up</text>
<text x="175.1" y="29">is</text>
<text x="175.4" y="27.3">and</text>
<text x="177.4" y="29">inacurate</text>
<text x="179.1" y="27.3">line</text>
<text x="107.9" y="138.2">Note:</text>
<text x="112.8" y="138.2">Connectors</text>
<text x="122.2" y="138.2">should</text>
<text x="128.2" y="138.2">be</text>
<text x="130.9" y="138.2">physically</text>
<text x="139.4" y="138.2">close.</text>
<text x="144.8" y="138.2">If</text>
<text x="146.9" y="138.2">not</text>
<text x="150.3" y="138.2">individual</text>
<text x="158.6" y="138.2">diodes</text>
<text x="164.4" y="138.2">necessary.</text>
</g>
<g font-size="1.4" fill="#840000">
<text x="238.6" y="27.5">O-PWR_Dosing_Pump_01</text>
<text x="168" y="37.6">ADC-TDS_Sensor</text>
<text x="238.6" y="49.1">O-PWR_Dosing_Pump_02</text>
<text x="168" y="64.3">ADC-Sensor_pH</text>
<text x="238.6" y="69.4">O-PWR_Dosing_Pump_03</text>
<text x="160.4" y="88.4">GPIO-Water_Temperature</text>
<text x="238.6" y="93.5">O-PWR_Dosing_Pump_04</text>
<text x="162.9" y="112.6">GPIO-Sensor_AirHTemp</text>
<text x="16.6" y="116.4">GPIO-Relay_Grow_Light</text>
<text x="63.3" y="116.4">GPIO-Relay_Main_Pump</text>
<text x="18.1" y="149.4">CAMERA_SIOD_SDA</text>
<text x="18.1" y="146.9">CAMERA_SIOC_SCL</text>
<text x="20.7" y="154.5">CAMERA_DATA_2</text>
<text x="20.7" y="151.9">CAMERA_DATA_1</text>
<text x="20.7" y="159.6">CAMERA_DATA_4</text>
<text x="20.7" y="157">CAMERA_DATA_3</text>
<text x="20.7" y="167.2">CAMERA_DATA_7</text>
<text x="20.7" y="162.1">CAMERA_DATA_5</text>
<text x="20.7" y="164.6">CAMERA_DATA_6</text>
<text x="20.7" y="169.7">CAMERA_DATA_8</text>
<text x="21.1" y="172.3">CAMERA_VSYNC</text>
<text x="21.4" y="177.3">CAMERA_XCLK</text>
<text x="22.1" y="174.8">CAMERA_PCLK</text>
<text x="22.1" y="179.9">CAMERA_HREF</text>
</g>
</svg>
